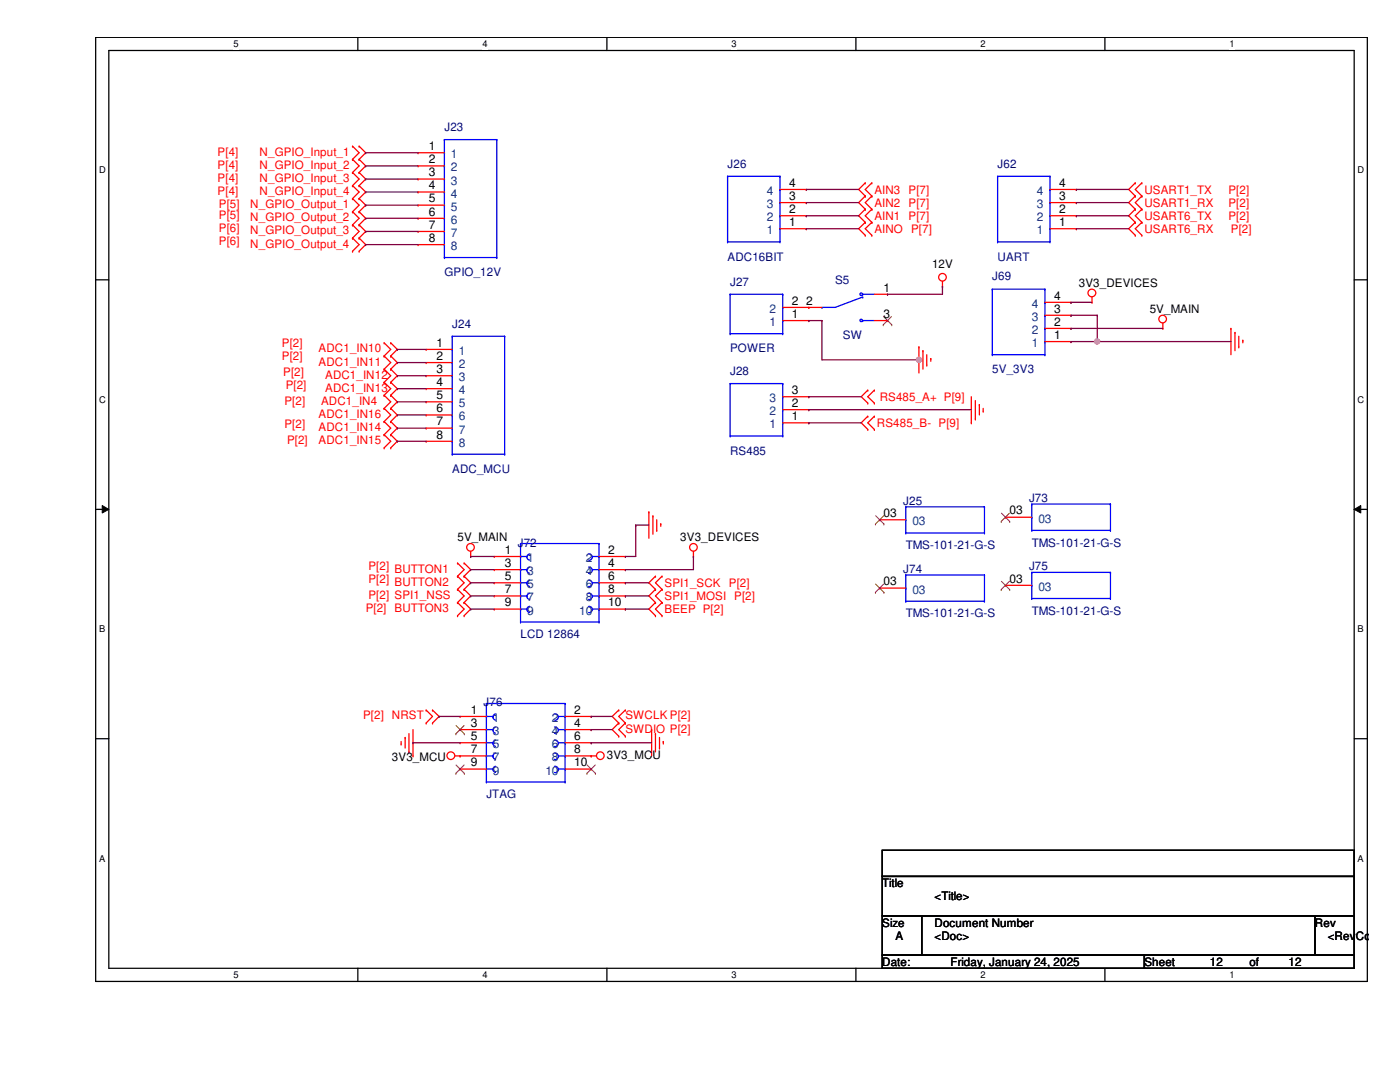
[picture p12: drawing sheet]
<svg xmlns="http://www.w3.org/2000/svg" width="279mm" height="216mm" viewBox="0 0 279 216" stroke-linecap="round" stroke-linejoin="round" font-family="sans-serif">
<path d="M19.1 7.5h253.8v188.3h-253.8zM21.7 10.1h248.6v183.1h-248.6z" fill="none" stroke="#000" stroke-width=".25"/>
<g fill="#fff">
<path d="M46.6 7.7h1v2.1h-1z"/>
<path d="M46.6 193.5h1v2.1h-1z"/>
</g>
<path d="M71.4 7.5v2.6M71.4 193.2v2.6" fill="none" stroke="#000" stroke-width=".25"/>
<g fill="#fff">
<path d="M96.3 7.7h1v2.1h-1z"/>
<path d="M96.3 193.5h1v2.1h-1z"/>
</g>
<path d="M121.1 7.5v2.6M121.1 193.2v2.6" fill="none" stroke="#000" stroke-width=".25"/>
<g fill="#fff">
<path d="M146 7.7h1v2.1h-1z"/>
<path d="M146 193.5h1v2.1h-1z"/>
</g>
<path d="M170.8 7.5v2.6M170.8 193.2v2.6" fill="none" stroke="#000" stroke-width=".25"/>
<g fill="#fff">
<path d="M195.7 7.7h1v2.1h-1z"/>
<path d="M195.7 193.5h1v2.1h-1z"/>
</g>
<path d="M220.5 7.5v2.6M220.5 193.2v2.6" fill="none" stroke="#000" stroke-width=".25"/>
<g fill="#fff">
<path d="M245.4 7.7h1v2.1h-1z"/>
<path d="M245.4 193.5h1v2.1h-1z"/>
<path d="M19.8 32.9h1.3v2.1h-1.3z"/>
<path d="M270.9 32.9h1.3v2.1h-1.3z"/>
<path d="M19.8 78.7h1.3v2.1h-1.3z"/>
<path d="M270.9 78.7h1.3v2.1h-1.3z"/>
</g>
<path d="M19.1 55.8h2.6M270.3 55.8h2.6" fill="none" stroke="#000" stroke-width=".25"/>
<g fill="#fff">
<path d="M19.8 124.5h1.2v2.1h-1.2z"/>
<path d="M270.9 124.5h1.3v2.1h-1.3z"/>
</g>
<path d="M19.1 101.6h2.6M270.3 101.6h2.6" fill="none" stroke="#000" stroke-width=".25"/>
<path d="M20.4 100.9l1.3 .7-1.3 .8zM270.3 101.6l1.3-.7v1.5z" fill="#000"/>
<path d="M20.4 100.9l1.3 .7-1.3 .8zM270.3 101.6l1.3-.7v1.5z" fill="none" stroke="#000" stroke-width=".2"/>
<g fill="#fff">
<path d="M19.8 170.3h1.2v2h-1.2z"/>
<path d="M270.9 170.3h1.3v2h-1.3z"/>
</g>
<path d="M19.1 147.4h2.6M270.3 147.4h2.6M176.1 169.7h94.2v5.2h-94.2zM176.1 174.9h94.2v7.9h-94.2zM176.1 182.8h7.8v7.8h-7.8zM176.1 190.6h52.3v2.6h-52.3zM183.9 182.8h78.5v7.8h-78.5zM228.4 190.6h41.9v2.6h-41.9zM262.4 182.8h7.9v7.8h-7.9z" fill="none" stroke="#000" stroke-width=".25"/>
<g fill="none" stroke="#f00" stroke-width=".25">
<path d="M70.4 29.2h.1M70.4 31.8h.1M70.4 34.4h.1M70.4 37h.1M70.4 39.6h.1M70.4 29.2l1.3 1.3-1.3 1.3M70.4 31.8l1.3 1.3-1.3 1.3M70.4 34.4l1.3 1.3-1.3 1.3M70.4 37l1.3 1.3-1.3 1.3M70.4 39.6l1.3 1.3-1.3 1.3M71.7 31.8h.1M71.7 29.2h.1"/>
<path d="M71.7 34.4h.1M71.7 37h.1M71.7 39.6h.1M71.7 29.2l1.3 1.3-1.3 1.3M71.7 31.8l1.3 1.3-1.3 1.3M71.7 34.4l1.3 1.3-1.3 1.3M71.7 37l1.3 1.3-1.3 1.3M71.7 39.6l1.3 1.3-1.3 1.3M83.4 30.5h.1M83.4 33.1h.1M83.4 35.7h.1M83.4 38.3h.1"/>
<path d="M83.4 30.5h5.3M83.4 33.1h5.3M83.4 35.7h5.3M83.4 38.3h5.3M155.7 37.8h5.2M160.9 37.8h.1M172.7 39.1h.1M172.7 36.5h.1M172.7 39.1l-1.3 1.3 1.3 1.3M172.7 36.5l-1.3 1.3 1.3 1.3M174 39.1h.1M174 36.5h.1"/>
<path d="M174 39.1l-1.3 1.3 1.3 1.3M174 36.5l-1.3 1.3 1.3 1.3M209.6 37.8h5.2M214.8 37.8h.1M226.6 36.5h.1M226.6 39.1h.1M226.6 36.5l-1.3 1.3 1.3 1.3M226.6 39.1l-1.3 1.3 1.3 1.3M227.9 39.1h.1M227.9 36.5h.1M227.9 36.5l-1.3 1.3 1.3 1.3M227.9 39.1l-1.3 1.3 1.3 1.3"/>
<path d="M70.4 42.2h.1M70.4 44.9h.1M70.4 47.5h.1M70.4 50.1h.1M70.4 42.2l1.3 1.4-1.3 1.3M70.4 44.9l1.3 1.3-1.3 1.3M70.4 47.5l1.3 1.3-1.3 1.3M71.7 42.2h.1M71.7 44.9h.1M71.7 47.5h.1M71.7 50.1h.1M71.7 42.2l1.3 1.4-1.3 1.3"/>
<path d="M71.7 44.9l1.3 1.3-1.3 1.3M71.7 47.5l1.3 1.3-1.3 1.3M83.4 40.9h.1M83.4 43.6h.1M83.4 46.2h.1M83.4 48.8h.1M83.4 40.9h5.3M83.4 43.6h5.3M83.4 46.2h5.3M83.4 48.8h5.3M155.7 45.6h5.2M155.7 43.1h5.2"/>
<path d="M155.7 40.4h5.2M160.9 45.6h.1M160.9 43.1h.1M160.9 40.4h.1M172.7 41.7h.1M172.7 44.4h.1M172.7 46.9h.1M172.7 41.7l-1.3 1.4 1.3 1.3M172.7 44.4l-1.3 1.2 1.3 1.3M174 41.7h.1M174 44.4h.1M174 46.9h.1"/>
<path d="M174 41.7l-1.3 1.4 1.3 1.3M174 44.4l-1.3 1.2 1.3 1.3M174.5 58.7h2.6M177.1 58.7h.1M188.1 57.1h.1M188.1 56.1v1M209.6 45.6h5.2M209.6 43.1h5.2M209.6 40.4h5.2M214.8 45.6h.1M214.8 43.1h.1M214.8 40.4h.1"/>
<path d="M217.9 59.3v1M226.6 41.7h.1M226.6 44.4h.1M226.6 46.9h.1M226.6 41.7l-1.3 1.4 1.3 1.3M226.6 44.4l-1.3 1.2 1.3 1.3M227.9 41.7h.1M227.9 44.4h.1M227.9 46.9h.1M227.9 41.7l-1.3 1.4 1.3 1.3M227.9 44.4l-1.3 1.2 1.3 1.3M76.7 68.4h.1"/>
<path d="M76.7 71h.1M76.7 73.7h.1M76.7 76.3h.1M76.7 78.9h.1M76.7 68.4l1.3 1.3-1.3 1.3M76.7 71l1.3 1.3-1.3 1.4M76.7 73.7l1.3 1.3-1.3 1.3M76.7 76.3l1.3 1.3-1.3 1.3M76.7 78.9l1.3 1.3-1.3 1.3M78 71h.1M78 68.4h.1M78 73.7h.1"/>
<path d="M78 76.3h.1M78 78.9h.1M78 68.4l1.3 1.3-1.3 1.3M78 71l1.3 1.3-1.3 1.4M78 73.7l1.3 1.3-1.3 1.3M78 76.3l1.3 1.3-1.3 1.3M78 78.9l1.3 1.3-1.3 1.3M85 69.7h.1M85 72.3h.1M85 75h.1M85 77.6h.1M85 69.7h5.3"/>
<path d="M85 72.3h5.3M85 75h5.3M85 77.6h5.3M156.2 61.3h7.8M156.2 64h5.2M156.2 79.2h5.2M161.4 61.3h.1M161.4 64h.1M161.4 79.2h.1M173.2 77.9h.1M173.2 77.9l-1.3 1.3 1.3 1.2M174.5 77.9h.1"/>
<path d="M174.5 77.9l-1.3 1.3 1.3 1.2M174.5 64h2.6M177.1 64h.1M183.4 69.2h.1M183.4 69.2v5.2M184.2 70h.1M184.2 70v3.7M185 72.9h.1M185 70.8v2.1M185.8 71.5h.1M185.8 71.5v.6M193.8 79.2v5.2"/>
<path d="M194.6 79.9v3.7M208.5 68.2h5.2M208.5 65.5h5.2M208.5 62.9h5.2M208.5 60.3h5.2M213.7 68.2h.1M213.7 65.5h.1M213.7 62.9h.1M213.7 60.3h.1M217.9 60.3h.1M232.1 65.5h.1M232.1 64.5v1"/>
<path d="M245.7 65.5h.1M245.7 65.5v5.3M246.5 66.3h.1M246.5 66.3v3.7M247.2 69.2h.1M247.2 67.1v2.1M248 67.9h.1M248 67.9v.5M76.7 81.5h.1M76.7 84.1h.1M76.7 86.7h.1M76.7 89.4h.1"/>
<path d="M76.7 81.5l1.3 1.3-1.3 1.3M76.7 84.1l1.3 1.3-1.3 1.3M76.7 86.7l1.3 1.4-1.3 1.3M78 81.5h.1M78 84.1h.1M78 86.7h.1M78 89.4h.1M78 81.5l1.3 1.3-1.3 1.3M78 84.1l1.3 1.3-1.3 1.3M78 86.7l1.3 1.4-1.3 1.3M85 80.2h.1M85 82.8h.1"/>
<path d="M85 85.4h.1M85 88.1h.1M85 80.2h5.3M85 82.8h5.3M85 85.4h5.3M85 88.1h5.3M156.2 84.4h5.2M156.2 81.7h5.2M161.4 84.4h.1M161.4 81.7h.1M173.2 80.4h.1M173.2 83.1h.1"/>
<path d="M173.2 85.7h.1M173.2 83.1l-1.3 1.3 1.3 1.3M174.5 80.4h.1M174.5 85.7h.1M174.5 83.1h.1M174.5 83.1l-1.3 1.3 1.3 1.3M193.8 84.4h.1M194.6 83.6h.1M195.5 80.7h.1M195.5 80.7v2.1M196.2 82h.1M196.2 81.5v.5"/>
<path d="M91.3 117.6h.1M91.3 112.4h.1M91.3 115h.1M91.3 117.6l1.3 1.3-1.3 1.3M91.3 112.4l1.3 1.3-1.3 1.3M91.3 115l1.3 1.3-1.3 1.3M92.6 117.6h.1M92.6 115h.1M92.6 112.4h.1M92.6 117.6l1.3 1.3-1.3 1.3M92.6 112.4l1.3 1.3-1.3 1.3M92.6 115l1.3 1.3-1.3 1.3"/>
<path d="M93.9 111h.1M93.9 110v1M98.6 111h.1M98.6 113.7h.1M98.6 116.3h.1M98.6 118.9h.1M98.6 111h5.3M98.6 113.7h5.3M98.6 116.3h5.3M98.6 118.9h5.3M119.5 111h5.3M119.5 113.7h5.3"/>
<path d="M119.5 116.3h5.3M119.5 118.9h5.3M124.8 111h.1M124.8 113.7h.1M124.8 116.3h.1M124.8 118.9h.1M129.5 102.1h.1M129.5 102.1v5.3M130.3 103h.1M130.3 103v3.6M130.8 115h.1M130.8 117.6h.1"/>
<path d="M130.8 115l-1.3 1.3 1.3 1.3M130.8 117.6l-1.3 1.3 1.3 1.3M131.1 105.8h.1M131.1 103.7v2.1M131.9 104.5h.1M131.9 104.5v.5M132.1 117.6h.1M132.1 115h.1M132.1 115l-1.3 1.3 1.3 1.3M132.1 117.6l-1.3 1.3 1.3 1.3M138.4 111h.1M138.4 110v1"/>
<path d="M175.6 103.7h.1M175.6 117.3h.1M175.6 103.7h5.2M175.6 117.3h5.2M200.7 103.2h.1M200.7 116.8h.1M200.7 103.2h5.2M200.7 116.8h5.2M91.3 120.2h.1M91.3 122.9h.1M91.3 120.2l1.3 1.3-1.3 1.4M92.6 120.2h.1"/>
<path d="M92.6 122.9h.1M92.6 120.2l1.3 1.3-1.3 1.4M98.6 121.5h.1M98.6 121.5h5.3M119.5 121.5h5.3M124.8 121.5h.1M130.8 120.2h.1M130.8 122.9h.1M130.8 120.2l-1.3 1.3 1.3 1.4M132.1 120.2h.1M132.1 122.9h.1M132.1 120.2l-1.3 1.3 1.3 1.4"/>
<path d="M80.1 148.5h.1M80.1 148v.5M80.9 147.2h.1M80.9 147.2v2.1M81.6 150h.1M81.6 146.4v3.6M82.4 150.8h.1M82.4 145.6v5.2M85 141.7h.1M85 144.3h.1M85 141.7l1.3 1.3-1.3 1.3M86.3 144.3h.1"/>
<path d="M86.3 141.7h.1M86.3 141.7l1.3 1.3-1.3 1.3M90.8 150.8h6.3M91.8 150.8h.1M91.8 143h.1M91.8 145.6h.1M91.8 148.2h.1M91.8 153.5h.1M91.8 143h5.3M91.8 145.6h5.3M91.8 148.2h5.3M91.8 153.5h5.3"/>
<path d="M112.8 150.8h6.2M112.8 143h5.2M112.8 145.6h5.2M112.8 148.2h5.2M112.8 153.5h5.2M118 150.8h.1M118 143h.1M118 145.6h.1M118 148.2h.1M118 153.5h.1M123.5 141.7h.1M123.5 144.3h.1"/>
<path d="M123.5 146.9h.1M123.5 141.7l-1.3 1.3 1.3 1.3M123.5 144.3l-1.3 1.3 1.3 1.3M124.8 144.3h.1M124.8 141.7h.1M124.8 146.9h.1M124.8 141.7l-1.3 1.3 1.3 1.3M124.8 144.3l-1.3 1.3 1.3 1.3M130 145.6h.1M130 145.6v5.2M130.8 146.4h.1M130.8 146.4v3.6"/>
<path d="M131.6 149.3h.1M131.6 147.2v2.1M132.4 148h.1M132.4 148v.5"/>
<circle cx="188.1" cy="55.3" r=".76"/>
<circle cx="217.9" cy="58.5" r=".77"/>
<circle cx="232" cy="63.7" r=".76"/>
<circle cx="93.9" cy="109.2" r=".76"/>
<circle cx="138.4" cy="109.2" r=".76"/>
<circle cx="90" cy="150.8" r=".77"/>
<circle cx="119.8" cy="150.8" r=".76"/>
</g>
<g fill="none" stroke="#00f" stroke-width=".25">
<path d="M88.7 27.9h.1M88.7 30.5h.1M88.7 33.1h.1M88.7 35.7h.1M88.7 38.3h.1M88.7 27.9h10.4M88.7 27.9v23.5M99.1 27.9h.1M99.1 27.9v23.5M145.2 35.2h.1M145.2 35.2v13.1M145.2 35.2h10.5"/>
<path d="M155.7 35.2h.1M155.7 37.8h.1M155.7 35.2v13.1M199.1 35.2h.1M199.1 35.2h10.5M199.1 35.2v13.1M209.6 35.2h.1M209.6 37.8h.1M209.6 35.2v13.1M88.7 51.4h.1M88.7 40.9h.1M88.7 43.6h.1"/>
<path d="M88.7 46.2h.1M88.7 48.8h.1M88.7 51.4h10.4M99.1 51.4h.1M145.2 48.3h.1M145.2 48.3h10.5M145.7 58.7h.1M145.7 58.7h10.5M145.7 58.7v7.9M155.7 48.3h.1M155.7 45.6h.1M155.7 43.1h.1"/>
<path d="M155.7 40.4h.1M156.2 58.7h.1M156.2 58.7v7.9M172.2 59.3h.1M172.2 58.7h.1M172.2 59.3l-5.5 2h-2.7M172.2 58.7h2.3M198 57.7h.1M198 57.7v13.1M198 57.7h10.5M199.1 48.3h.1M199.1 48.3h10.5"/>
<path d="M208.5 57.7h.1M208.5 57.7v13.1M209.6 48.3h.1M209.6 45.6h.1M209.6 43.1h.1M209.6 40.4h.1M90.3 67.1h.1M90.3 69.7h.1M90.3 72.3h.1M90.3 75h.1M90.3 77.6h.1M90.3 67.1h10.4"/>
<path d="M90.3 67.1v23.5M100.7 67.1h.1M100.7 67.1v23.5M145.7 66.6h.1M145.7 76.5h.1M145.7 66.6h10.5M145.7 76.5v10.5M145.7 76.5h10.5M156.2 66.6h.1M156.2 64h.1M156.2 61.3h.1M156.2 76.5h.1"/>
<path d="M156.2 79.2h.1M156.2 76.5v10.5M164 61.3h.1M172.2 64h.1M172.2 64h2.3M198 70.8h.1M198 70.8h10.5M208.5 70.8h.1M208.5 68.2h.1M208.5 65.5h.1M208.5 62.9h.1M208.5 60.3h.1"/>
<path d="M90.3 90.6h.1M90.3 80.2h.1M90.3 82.8h.1M90.3 85.4h.1M90.3 88.1h.1M90.3 90.6h10.4M100.7 90.6h.1M145.7 87h.1M145.7 87h10.5M156.2 87h.1M156.2 84.4h.1M156.2 81.7h.1"/>
<path d="M103.9 108.5h.1M103.9 111h.1M103.9 113.7h.1M103.9 116.3h.1M103.9 118.9h.1M103.9 111h1.3M103.9 113.7h1.3M103.9 116.3h1.3M103.9 118.9h1.3M103.9 108.5v15.6M103.9 108.5h15.6M105.2 111h.1"/>
<path d="M105.2 113.7h.1M105.2 116.3h.1M105.2 118.9h.1M105.7 110.5a.62 .62 0 0 0-.5 .6 .62 .62 0 0 0 .5 .7M105.7 113.2a.62 .62 0 0 0-.5 .6 .62 .62 0 0 0 .5 .6M105.7 115.8a.62 .62 0 0 0-.5 .6 .62 .62 0 0 0 .5 .6M105.7 118.4a.59 .59 0 0 0-.5 .6 .59 .59 0 0 0 .5 .6M117.5 110.5a.62 .62 0 0 1 .7 .6 .62 .62 0 0 1-.7 .7M117.5 113.2a.62 .62 0 0 1 .7 .6 .62 .62 0 0 1-.7 .6M117.5 115.8a.62 .62 0 0 1 .7 .6 .62 .62 0 0 1-.7 .6M117.5 118.4a.6 .6 0 0 1 .7 .6 .6 .6 0 0 1-.7 .6M118.2 111h.1"/>
<path d="M118.2 113.7h.1M118.2 116.3h.1M118.2 118.9h.1M118.2 111h1.3M118.2 113.7h1.3M118.2 116.3h1.3M118.2 118.9h1.3M119.5 108.5h.1M119.5 111h.1M119.5 113.7h.1M119.5 116.3h.1M119.5 118.9h.1"/>
<path d="M119.5 108.5v15.6M180.8 101.1h.1M180.8 106.3h.1M180.8 103.7h.1M180.8 114.7h.1M180.8 120h.1M180.8 117.3h.1M180.8 101.1v5.2M180.8 114.7v5.3M180.8 101.1h15.7M180.8 106.3h15.7M180.8 114.7h15.7"/>
<path d="M180.8 120h15.7M196.5 101.1h.1M196.5 106.3h.1M196.5 114.7h.1M196.5 120h.1M196.5 101.1v5.2M196.5 114.7v5.3M205.9 100.6h.1M205.9 105.8h.1M205.9 103.2h.1M205.9 114.2h.1M205.9 119.4h.1"/>
<path d="M205.9 116.8h.1M205.9 100.6v5.2M205.9 114.2v5.2M205.9 100.6h15.7M205.9 105.8h15.7M205.9 114.2h15.7M205.9 119.4h15.7M221.6 100.6h.1M221.6 105.8h.1M221.6 114.2h.1M221.6 119.4h.1M221.6 100.6v5.2"/>
<path d="M221.6 114.2v5.2M103.9 124.1h.1M103.9 121.5h.1M103.9 121.5h1.3M103.9 124.1h15.6M105.2 121.5h.1M105.7 121a.62 .62 0 0 0-.5 .6 .62 .62 0 0 0 .5 .6M117.5 121a.62 .62 0 0 1 .7 .6 .62 .62 0 0 1-.7 .6M118.2 121.5h.1M118.2 121.5h1.3M119.5 124.1h.1M119.5 121.5h.1"/>
<path d="M97.1 140.4h.1M97.1 156h.1M97.1 143h.1M97.1 145.6h.1M97.1 148.2h.1M97.1 150.8h.1M97.1 153.5h.1M97.1 143h1.3M97.1 145.6h1.3M97.1 148.2h1.3M97.1 150.8h1.3M97.1 153.5h1.3"/>
<path d="M97.1 140.4v15.6M97.1 140.4h15.7M97.1 156h15.7M98.4 143h.1M98.4 145.6h.1M98.4 148.2h.1M98.4 150.8h.1M98.4 153.5h.1M98.9 142.5a.62 .62 0 0 0-.5 .6 .62 .62 0 0 0 .5 .6M98.9 145.1a.62 .62 0 0 0-.5 .6 .62 .62 0 0 0 .5 .6M98.9 147.7a.62 .62 0 0 0-.5 .6 .62 .62 0 0 0 .5 .6M98.9 150.3a.62 .62 0 0 0-.5 .6 .62 .62 0 0 0 .5 .6"/>
<path d="M98.9 152.9a.62 .62 0 0 0-.5 .6 .62 .62 0 0 0 .5 .6M110.7 142.5a.63 .63 0 0 1 .7 .6 .63 .63 0 0 1-.7 .6M110.7 145.1a.63 .63 0 0 1 .7 .6 .63 .63 0 0 1-.7 .6M110.7 147.7a.63 .63 0 0 1 .7 .6 .63 .63 0 0 1-.7 .6M110.7 150.3a.63 .63 0 0 1 .7 .6 .63 .63 0 0 1-.7 .6M110.7 152.9a.63 .63 0 0 1 .7 .6 .63 .63 0 0 1-.7 .6M111.5 143h.1M111.5 145.6h.1M111.5 148.2h.1M111.5 150.8h.1M111.5 153.5h.1M111.5 143h1.3"/>
<path d="M111.5 145.6h1.3M111.5 148.2h1.3M111.5 150.8h1.3M111.5 153.5h1.3M112.8 140.4h.1M112.8 156h.1M112.8 143h.1M112.8 145.6h.1M112.8 148.2h.1M112.8 150.8h.1M112.8 153.5h.1M112.8 140.4v15.6"/>
<circle cx="171.9" cy="58.7" r=".26"/>
<circle cx="171.9" cy="63.9" r=".25"/>
</g>
<g fill="none" stroke="#804000" stroke-width=".2">
<path d="M176.3 64.8h.1M176.3 63.2l1.7 1.6M177.9 63.2l-1.6 1.6M178 64.8h.1M174.7 104.6h.1M174.7 118.2h.1M174.8 102.9l1.6 1.7M174.8 116.5l1.6 1.7M176.4 102.9l-1.7 1.7M176.4 116.5l-1.7 1.7M176.4 104.6h.1M176.4 118.2h.1"/>
<path d="M199.8 104.1h.1M199.8 117.6h.1M199.9 102.4l1.6 1.7M199.9 116l1.6 1.6M201.5 102.4l-1.7 1.7M201.5 116l-1.7 1.6M201.5 104.1h.1M201.5 117.6h.1M91 146.4h.1M91 154.3h.1M91 144.8l1.7 1.6M91 152.7l1.7 1.6"/>
<path d="M92.6 144.8l-1.6 1.6M92.6 152.7l-1.6 1.6M92.7 146.4h.1M92.7 154.3h.1M117.1 154.3h.1M117.2 152.7l1.6 1.6M118.8 152.7l-1.7 1.6M118.8 154.3h.1"/>
</g>
<g fill="none" stroke="#800040" stroke-width=".25">
<path d="M73 30.5h.1M73 33.1h.1M73 35.7h.1M73 38.3h.1M73 30.5h10.4M73 33.1h10.4M73 35.7h10.4M73 38.3h10.4M160.9 37.8h.1M160.9 37.8h10.5M73 40.9h.1M73 43.6h.1"/>
<path d="M73 46.2h.1M73 48.8h.1M73 40.9h10.4M73 43.6h10.4M73 46.2h10.4M73 48.8h10.4M160.9 40.4h.1M160.9 43.1h.1M160.9 45.6h.1M160.9 40.4h10.5M160.9 43.1h10.5M160.9 45.6h10.5"/>
<path d="M177.1 58.7h.1M188.1 57.1h.1M188.1 57.1v1.6h-11M161.4 64h.1M161.4 79.2h.1M161.4 64h2.6M161.4 79.2h10.5M164 64h.1M164 64v7.8h19.4M183.4 71.8h.1M161.4 81.7h.1M161.4 84.4h.1"/>
<path d="M161.4 81.7h32.4M161.4 84.4h10.5"/>
</g>
<circle cx="183.4" cy="71.8" r=".51" fill="#f0f"/>
<circle cx="183.4" cy="71.8" r=".51" fill="none" stroke="#f0f" stroke-width=".25"/>
<g fill="none" stroke="#800040" stroke-width=".25">
<path d="M214.8 37.8h.1M214.8 37.8h10.5M214.8 40.4h.1M214.8 43.1h.1M214.8 45.6h.1M214.8 40.4h10.5M214.8 43.1h10.5M214.8 45.6h10.5M213.7 60.3h.1M213.7 68.2h.1M213.7 62.9h.1M213.7 65.5h.1"/>
<path d="M213.7 60.3h4.2M213.7 68.2h32M213.7 62.9h5.3M213.7 65.5h18.4M219 62.9h.1M219 68.2h.1M219 62.9v5.3M93.9 111h.1M93.9 118.9h.1M93.9 113.7h.1M93.9 116.3h.1M93.9 111h4.7"/>
<path d="M93.9 116.3h4.7M93.9 118.9h4.7M93.9 113.7h4.7M124.8 111h.1M124.8 116.3h.1M124.8 118.9h.1M124.8 113.7h.1M124.8 116.3h4.7M124.8 118.9h4.7M126.9 104.8h.1M126.9 104.8v6.2h-2.1M126.9 104.8h2.6"/>
<path d="M138.4 111h.1M138.4 111v2.7h-13.6M93.9 121.5h.1M93.9 121.5h4.7M124.8 121.5h.1M124.8 121.5h4.7"/>
</g>
<circle cx="219" cy="68.1" r=".5" fill="#f0f"/>
<circle cx="219" cy="68.1" r=".5" fill="none" stroke="#f0f" stroke-width=".25"/>
<g fill="none" stroke="#800040" stroke-width=".25">
<path d="M79.3 69.7h.1M79.3 72.3h.1M79.3 75h.1M79.3 77.6h.1M79.3 69.7h5.7M79.3 72.3h5.7M79.3 75h5.7M79.3 77.6h5.7M183.4 71.8h.5M183.9 71.8h.1M79.3 80.2h.1M79.3 82.8h.1"/>
<path d="M79.3 85.4h.1M79.3 88.1h.1M79.3 80.2h5.7M79.3 82.8h5.7M79.3 85.4h5.7M79.3 88.1h5.7M82.4 148.2h.1M82.4 148.2h9.4M87.6 143h.1M87.6 143h4.2M118 143h.1M118 145.6h.1"/>
<path d="M118 148.2h.1M118 143h4.2M118 145.6h4.2M118 148.2h12"/>
</g>
<circle cx="183.4" cy="71.8" r=".51" fill="#f0f"/>
<circle cx="183.4" cy="71.8" r=".51" fill="none" stroke="#f0f" stroke-width=".25"/>
<circle cx="219" cy="68.1" r=".5" fill="#f0f"/>
<circle cx="219" cy="68.1" r=".5" fill="none" stroke="#f0f" stroke-width=".25"/>
<g font-size="2.4">
<text x="85.6" y="29.9">1</text>
<text x="85.6" y="32.6">2</text>
<text x="85.6" y="35.2">3</text>
<text x="85.6" y="37.8">4</text>
<text x="85.6" y="40.4">5</text>
<text x="157.5" y="39.9">3</text>
<text x="157.5" y="37.3">4</text>
<text x="211.4" y="39.9">3</text>
<text x="211.4" y="37.3">4</text>
<text x="85.6" y="43">6</text>
<text x="85.6" y="45.6">7</text>
<text x="157.5" y="45.1">1</text>
<text x="157.5" y="42.5">2</text>
<text x="211.4" y="45.1">1</text>
<text x="211.4" y="42.5">2</text>
<text x="85.6" y="48.3">8</text>
<text x="176.3" y="58.2">1</text>
<text x="210.4" y="59.8">4</text>
<text x="158" y="63.4">1</text>
<text x="158" y="60.8">2</text>
<text x="160.9" y="60.8">2</text>
<text x="176.3" y="63.4">3</text>
<text x="210.4" y="65">2</text>
<text x="210.4" y="62.4">3</text>
<text x="87.1" y="69.2">1</text>
<text x="87.1" y="71.8">2</text>
<text x="210.4" y="67.6">1</text>
<text x="87.1" y="74.4">3</text>
<text x="87.1" y="77">4</text>
<text x="87.1" y="79.6">5</text>
<text x="87.1" y="82.3">6</text>
<text x="158" y="83.8">1</text>
<text x="158" y="81.2">2</text>
<text x="158" y="78.6">3</text>
<text x="87.1" y="84.9">7</text>
<text x="87.1" y="87.5">8</text>
<text x="176.3" y="103.2">03</text>
<text x="201.5" y="102.7">03</text>
<text x="100.8" y="110.5">1</text>
<text x="100.8" y="113.1">3</text>
<text x="121.4" y="110.5">2</text>
<text x="121.4" y="113.1">4</text>
<text x="100.8" y="115.7">5</text>
<text x="100.8" y="118.4">7</text>
<text x="121.4" y="115.7">6</text>
<text x="121.4" y="118.4">8</text>
<text x="176.3" y="116.8">03</text>
<text x="201.5" y="116.2">03</text>
<text x="100.8" y="121">9</text>
<text x="121.4" y="121">10</text>
<text x="93.9" y="142.4">1</text>
<text x="114.6" y="142.4">2</text>
<text x="93.9" y="145">3</text>
<text x="93.9" y="147.7">5</text>
<text x="114.6" y="145">4</text>
<text x="114.6" y="147.7">6</text>
<text x="93.9" y="150.3">7</text>
<text x="93.9" y="152.9">9</text>
<text x="114.6" y="150.3">8</text>
<text x="114.6" y="152.9">10</text>
</g>
<g font-size="2.4" fill="#004080">
<text x="90" y="31.6">1</text>
<text x="90" y="34.2">2</text>
<text x="90" y="36.8">3</text>
<text x="90" y="39.4">4</text>
<text x="153" y="41.5">3</text>
<text x="153" y="38.9">4</text>
<text x="206.9" y="41.5">3</text>
<text x="206.9" y="38.9">4</text>
<text x="90" y="42">5</text>
<text x="90" y="44.7">6</text>
<text x="90" y="47.3">7</text>
<text x="153" y="46.7">1</text>
<text x="153" y="44.2">2</text>
<text x="206.9" y="46.7">1</text>
<text x="206.9" y="44.2">2</text>
<text x="90" y="49.9">8</text>
<text x="153.6" y="65.1">1</text>
<text x="153.6" y="62.4">2</text>
<text x="205.9" y="64">3</text>
<text x="205.9" y="61.4">4</text>
<text x="91.6" y="70.8">1</text>
<text x="205.9" y="69.3">1</text>
<text x="205.9" y="66.6">2</text>
<text x="91.6" y="73.4">2</text>
<text x="91.6" y="76.1">3</text>
<text x="91.6" y="78.7">4</text>
<text x="91.6" y="81.3">5</text>
<text x="91.6" y="83.9">6</text>
<text x="153.6" y="82.8">2</text>
<text x="153.6" y="80.3">3</text>
<text x="91.6" y="86.5">7</text>
<text x="91.6" y="89.2">8</text>
<text x="153.6" y="85.5">1</text>
<text x="182.1" y="104.8">03</text>
<text x="207.2" y="104.3">03</text>
<text x="105.2" y="112.1">1</text>
<text x="116.9" y="112.1">2</text>
<text x="105.2" y="114.8">3</text>
<text x="105.2" y="117.4">5</text>
<text x="116.9" y="114.8">4</text>
<text x="116.9" y="117.4">6</text>
<text x="182.1" y="118.4">03</text>
<text x="207.2" y="117.9">03</text>
<text x="105.2" y="120">7</text>
<text x="105.2" y="122.6">9</text>
<text x="115.6" y="122.6">10</text>
<text x="116.9" y="120">8</text>
<text x="98.4" y="144.1">1</text>
<text x="98.4" y="146.7">3</text>
<text x="98.4" y="149.3">5</text>
<text x="110.2" y="144.1">2</text>
<text x="110.2" y="146.7">4</text>
<text x="110.2" y="149.3">6</text>
<text x="98.4" y="151.9">7</text>
<text x="98.4" y="154.6">9</text>
<text x="108.8" y="154.6">10</text>
<text x="110.2" y="151.9">8</text>
</g>
<g font-size="2.3" fill="#000080">
<text x="88.7" y="26.1">J23</text>
<text x="145.2" y="33.4">J26</text>
<text x="199.1" y="33.4">J62</text>
<text x="145.2" y="52">ADC16BIT</text>
<text x="199.1" y="52">UART</text>
<text x="88.7" y="55.2">GPIO_12V</text>
<text x="145.7" y="57">J27</text>
<text x="166.7" y="56.7">S5</text>
<text x="198" y="55.9">J69</text>
<text x="90.3" y="65.4">J24</text>
<text x="145.7" y="70.3">POWER</text>
<text x="168.2" y="67.7">SW</text>
<text x="145.7" y="74.8">J28</text>
<text x="198" y="74.5">5V_3V3</text>
<text x="90.3" y="94.4">ADC_MCU</text>
<text x="145.7" y="90.7">RS485</text>
<text x="180.3" y="100.7">J25</text>
<text x="205.4" y="100.1">J73</text>
<text x="103.3" y="109.1">J72</text>
<text x="180.8" y="109.6">TMS-101-21-G-S</text>
<text x="205.4" y="113.7">J75</text>
<text x="205.9" y="109.1">TMS-101-21-G-S</text>
<text x="180.3" y="114.3">J74</text>
<text x="180.8" y="123.1">TMS-101-21-G-S</text>
<text x="205.9" y="122.6">TMS-101-21-G-S</text>
<text x="103.9" y="127.3">LCD 12864</text>
<text x="96.5" y="141">J76</text>
<text x="97.1" y="159.3">JTAG</text>
</g>
<g font-size="2.3" fill="#f00">
<text x="43.4" y="33.7">P[4]</text>
<text x="43.4" y="31.1">P[4]</text>
<text x="51.8" y="31.1">N_GPIO_Input_1</text>
<text x="51.8" y="33.7">N_GPIO_Input_2</text>
<text x="43.4" y="36.3">P[4]</text>
<text x="43.4" y="38.9">P[4]</text>
<text x="43.7" y="41.5">P[5]</text>
<text x="50" y="41.5">N_GPIO_Output_1</text>
<text x="51.8" y="36.3">N_GPIO_Input_3</text>
<text x="51.8" y="38.9">N_GPIO_Input_4</text>
<text x="174.5" y="41.3">AIN2</text>
<text x="174.5" y="38.6">AIN3</text>
<text x="181.3" y="41.3">P[7]</text>
<text x="181.3" y="38.6">P[7]</text>
<text x="228.4" y="38.6">USART1_TX</text>
<text x="228.4" y="41.3">USART1_RX</text>
<text x="245.2" y="38.6">P[2]</text>
<text x="245.2" y="41.3">P[2]</text>
<text x="43.7" y="43.6">P[5]</text>
<text x="43.7" y="46.2">P[6]</text>
<text x="50" y="44.2">N_GPIO_Output_2</text>
<text x="50" y="46.8">N_GPIO_Output_3</text>
<text x="174.5" y="43.9">AIN1</text>
<text x="174.5" y="46.5">AINO</text>
<text x="181.3" y="43.9">P[7]</text>
<text x="181.8" y="46.5">P[7]</text>
<text x="228.4" y="43.9">USART6_TX</text>
<text x="228.4" y="46.5">USART6_RX</text>
<text x="245.2" y="43.9">P[2]</text>
<text x="245.7" y="46.5">P[2]</text>
<text x="43.7" y="48.9">P[6]</text>
<text x="50" y="49.4">N_GPIO_Output_4</text>
<text x="56.3" y="69.3">P[2]</text>
<text x="56.3" y="71.9">P[2]</text>
<text x="63.6" y="70.3">ADC1_IN10</text>
<text x="56.5" y="75">P[2]</text>
<text x="57" y="77.6">P[2]</text>
<text x="63.6" y="72.9">ADC1_IN11</text>
<text x="64.9" y="75.6">ADC1_IN12</text>
<text x="56.8" y="80.8">P[2]</text>
<text x="63.6" y="83.4">ADC1_IN16</text>
<text x="64.1" y="80.8">ADC1_IN4</text>
<text x="64.9" y="78.1">ADC1_IN13</text>
<text x="175.6" y="80">RS485_A+ P[9]</text>
<text x="56.8" y="85.5">P[2]</text>
<text x="57.3" y="88.6">P[2]</text>
<text x="63.6" y="86">ADC1_IN14</text>
<text x="63.6" y="88.6">ADC1_IN15</text>
<text x="175" y="85.2">RS485_B- P[9]</text>
<text x="73.5" y="113.7">P[2] BUTTON1</text>
<text x="73.5" y="119.5">P[2] SPI1_NSS</text>
<text x="73.5" y="116.4">P[2] BUTTON2</text>
<text x="132.6" y="117.1">SPI1_SCK</text>
<text x="132.6" y="119.8">SPI1_MOSI P[2]</text>
<text x="145.5" y="117.1">P[2]</text>
<text x="73" y="122.1">P[2] BUTTON3</text>
<text x="132.6" y="122.4">BEEP P[2]</text>
<text x="72.5" y="143.6">P[2] NRST</text>
<text x="124.8" y="143.6">SWCLK P[2]</text>
<text x="124.8" y="146.2">SWDIO P[2]</text>
</g>
<g font-size="2.3">
<text x="186" y="53.6">12V</text>
<text x="215.3" y="57.2">3V3_DEVICES</text>
<text x="229.4" y="62.5">5V_MAIN</text>
<text x="91.3" y="108">5V_MAIN</text>
<text x="135.8" y="108">3V3_DEVICES</text>
<text x="78.2" y="151.9">3V3_MCU</text>
<text x="121.1" y="151.4">3V3_MCU</text>
<text x="176.1" y="177">Title</text>
<text x="186.5" y="179.7">&lt;Title&gt;</text>
<text x="176.1" y="184.9">Size</text>
<text x="186.5" y="184.9">Document Number</text>
<text x="262.4" y="184.9">Rev</text>
<text x="178.7" y="187.5">A</text>
<text x="186.5" y="187.5">&lt;Doc&gt;</text>
<text x="265" y="187.5">&lt;RevCo</text>
<text x="176.1" y="192.7">Date:</text>
<text x="189.7" y="192.7">Friday, January 24, 2025</text>
<text x="228.4" y="192.7">Sheet</text>
<text x="241.5" y="192.7">12</text>
<text x="249.3" y="192.7">of</text>
<text x="257.2" y="192.7">12</text>
</g>
<g font-size="1.9">
<text x="46.6" y="9.4">5</text>
<text x="96.3" y="9.4">4</text>
<text x="146" y="9.4">3</text>
<text x="195.7" y="9.4">2</text>
<text x="245.4" y="9.4">1</text>
<text x="19.8" y="34.6">D</text>
<text x="270.9" y="34.6">D</text>
<text x="19.8" y="80.3">C</text>
<text x="270.9" y="80.3">C</text>
<text x="19.8" y="126.2">B</text>
<text x="270.9" y="126.2">B</text>
<text x="19.8" y="171.9">A</text>
<text x="270.9" y="171.9">A</text>
<text x="46.6" y="195.2">5</text>
<text x="96.3" y="195.2">4</text>
<text x="146" y="195.2">3</text>
<text x="195.7" y="195.2">2</text>
<text x="245.4" y="195.2">1</text>
</g>
</svg>
